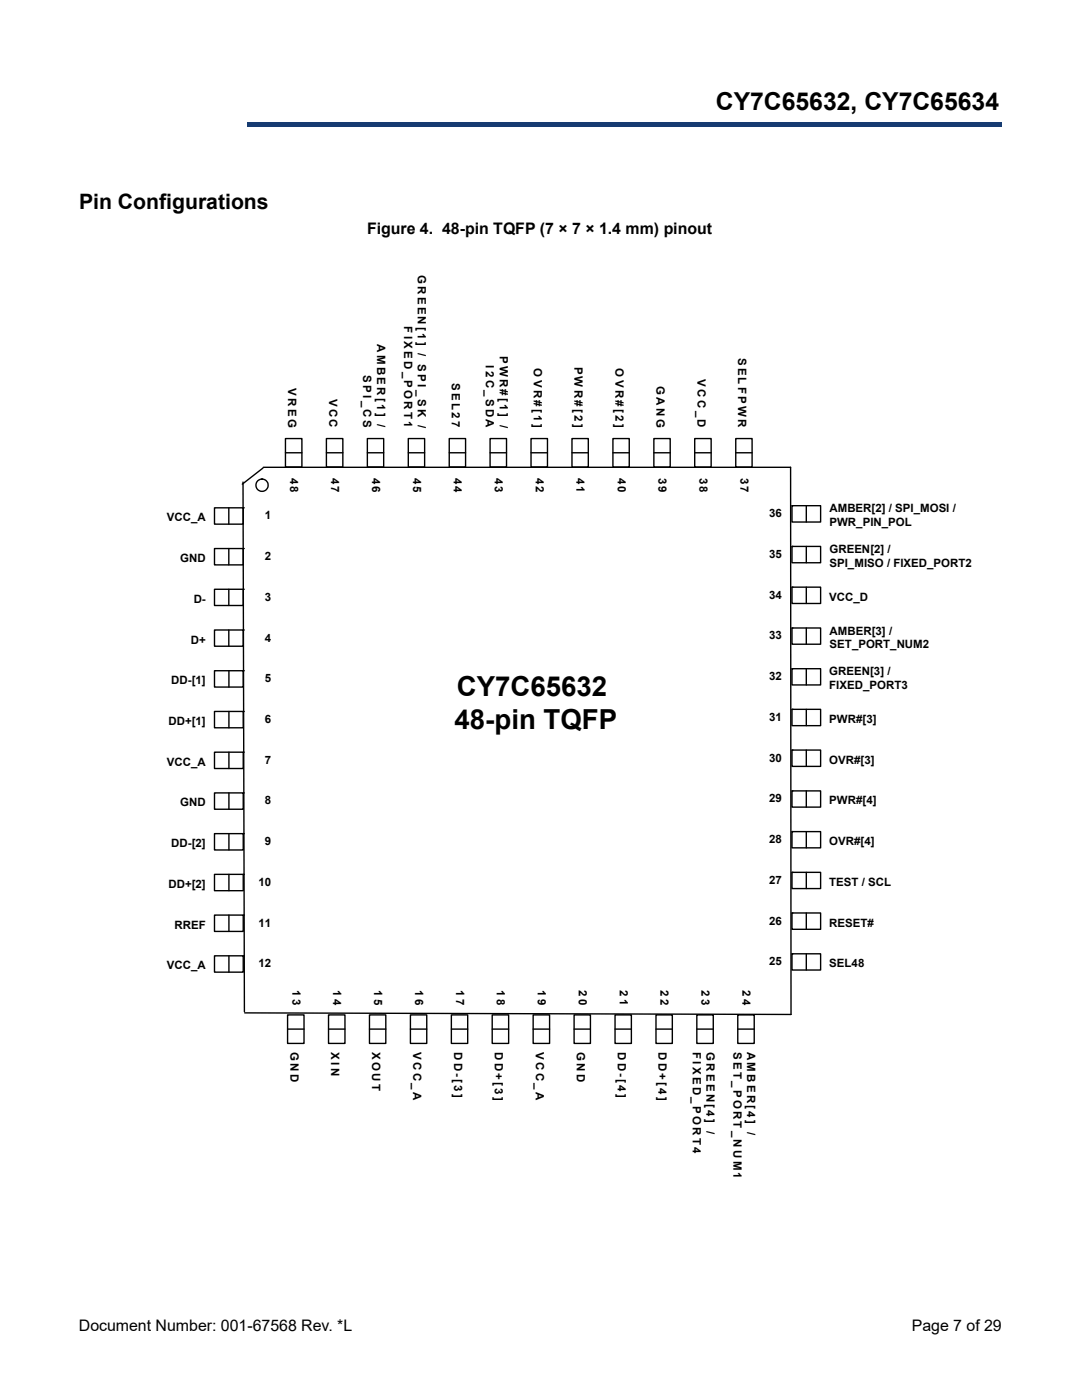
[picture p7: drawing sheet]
<svg xmlns="http://www.w3.org/2000/svg" width="216mm" height="279mm" viewBox="0 0 216 279" stroke-linecap="round" stroke-linejoin="round" font-family="sans-serif">
<path d="M49.4 24.4h150.4v.9h-150.4z" fill="#163b71"/>
<path d="M49.4 24.4h150.5" fill="none" stroke="#163b71" stroke-width=".2"/>
<path d="M199.7 24.4h.2v1h-.2z" fill="#163b71"/>
<path d="M49.3 25.3h150.5" fill="none" stroke="#163b71" stroke-width=".2"/>
<path d="M49.3 24.3h.2v1h-.2z" fill="#163b71"/>
<g fill="#fff">
<path d="M15.9 16h32.4v10h-32.4z"/>
<path d="M15.8 44.6h183.7v3.2h-183.7z"/>
<path d="M15.8 47.8h183.7v209h-183.7z"/>
<path d="M19.5 51.6h177.2v187h-177.2z"/>
</g>
<path d="M47.8 198.8l5.7 4.3h-5.7z" fill="#fff"/>
<path d="M47.8 198.8l5.7 4.3h-5.7z" fill="none" stroke="#fff" stroke-width=".2"/>
<path d="M158 100.9h5.7v3.3h-5.7z" fill="#fff"/>
<path d="M158 100.9h5.7v3.3h-5.7zM158 100.9h.1M160.9 100.9v3.3" fill="none" stroke="#000" stroke-width=".28"/>
<path d="M158 109.1h5.7v3.2h-5.7z" fill="#fff"/>
<path d="M158 109.1h5.7v3.2h-5.7zM158 109.1h.1M160.9 109.1v3.2" fill="none" stroke="#000" stroke-width=".28"/>
<path d="M158 117.2h5.7v3.2h-5.7z" fill="#fff"/>
<path d="M158 117.2h5.7v3.2h-5.7zM158 117.2h.1M160.9 117.2v3.2" fill="none" stroke="#000" stroke-width=".28"/>
<path d="M158 125.3h5.7v3.3h-5.7z" fill="#fff"/>
<path d="M158 125.3h5.7v3.3h-5.7zM158 125.3h.1M160.9 125.3v3.3" fill="none" stroke="#000" stroke-width=".28"/>
<path d="M158 133.5h5.7v3.2h-5.7z" fill="#fff"/>
<path d="M158 133.5h5.7v3.2h-5.7zM158 133.5h.1M160.9 133.5v3.2" fill="none" stroke="#000" stroke-width=".28"/>
<path d="M158 141.6h5.7v3.2h-5.7z" fill="#fff"/>
<path d="M158 141.6h5.7v3.2h-5.7zM158 141.6h.1M160.9 141.6v3.2" fill="none" stroke="#000" stroke-width=".28"/>
<path d="M158 149.7h5.7v3.3h-5.7z" fill="#fff"/>
<path d="M158 149.7h5.7v3.3h-5.7zM158 149.7h.1M160.9 149.7v3.3" fill="none" stroke="#000" stroke-width=".28"/>
<path d="M158 157.8h5.7v3.3h-5.7z" fill="#fff"/>
<path d="M158 157.8h5.7v3.3h-5.7zM158 157.8h.1M160.9 157.8v3.3" fill="none" stroke="#000" stroke-width=".28"/>
<path d="M158 166h5.7v3.2h-5.7z" fill="#fff"/>
<path d="M158 166h5.7v3.2h-5.7zM158 166h.1M160.9 166v3.2" fill="none" stroke="#000" stroke-width=".28"/>
<path d="M158 174.1h5.7v3.2h-5.7z" fill="#fff"/>
<path d="M158 174.1h5.7v3.2h-5.7zM158 174.1h.1M160.9 174.1v3.2" fill="none" stroke="#000" stroke-width=".28"/>
<path d="M158 182.2h5.7v3.3h-5.7z" fill="#fff"/>
<path d="M158 182.2h5.7v3.3h-5.7zM158 182.2h.1M160.9 182.2v3.3" fill="none" stroke="#000" stroke-width=".28"/>
<path d="M158 190.4h5.7v3.2h-5.7z" fill="#fff"/>
<path d="M158 190.4h5.7v3.2h-5.7zM158 190.4h.1M160.9 190.4v3.2" fill="none" stroke="#000" stroke-width=".28"/>
<path d="M42.8 101.3h5.7v3.3h-5.7z" fill="#fff"/>
<path d="M42.8 101.3h5.7v3.3h-5.7zM45.7 101.3v3.3M48.5 101.3h.1" fill="none" stroke="#000" stroke-width=".28"/>
<path d="M42.8 109.5h5.7v3.2h-5.7z" fill="#fff"/>
<path d="M42.8 109.5h5.7v3.2h-5.7zM45.7 109.5v3.2M48.5 109.5h.1" fill="none" stroke="#000" stroke-width=".28"/>
<path d="M42.8 117.6h5.7v3.2h-5.7z" fill="#fff"/>
<path d="M42.8 117.6h5.7v3.2h-5.7zM45.7 117.6v3.2M48.5 117.6h.1" fill="none" stroke="#000" stroke-width=".28"/>
<path d="M42.8 125.7h5.7v3.3h-5.7z" fill="#fff"/>
<path d="M42.8 125.7h5.7v3.3h-5.7zM45.7 125.7v3.3M48.5 125.7h.1" fill="none" stroke="#000" stroke-width=".28"/>
<path d="M42.8 133.9h5.7v3.2h-5.7z" fill="#fff"/>
<path d="M42.8 133.9h5.7v3.2h-5.7zM45.7 133.9v3.2M48.5 133.9h.1" fill="none" stroke="#000" stroke-width=".28"/>
<path d="M42.8 142h5.7v3.2h-5.7z" fill="#fff"/>
<path d="M42.8 142h5.7v3.2h-5.7zM45.7 142v3.2M48.5 142h.1" fill="none" stroke="#000" stroke-width=".28"/>
<path d="M42.8 150.1h5.7v3.3h-5.7z" fill="#fff"/>
<path d="M42.8 150.1h5.7v3.3h-5.7zM45.7 150.1v3.3M48.5 150.1h.1" fill="none" stroke="#000" stroke-width=".28"/>
<path d="M42.8 158.2h5.7v3.3h-5.7z" fill="#fff"/>
<path d="M42.8 158.2h5.7v3.3h-5.7zM45.7 158.2v3.3M48.5 158.2h.1" fill="none" stroke="#000" stroke-width=".28"/>
<path d="M42.8 166.4h5.7v3.2h-5.7z" fill="#fff"/>
<path d="M42.8 166.4h5.7v3.2h-5.7zM45.7 166.4v3.2M48.5 166.4h.1" fill="none" stroke="#000" stroke-width=".28"/>
<path d="M42.8 174.5h5.7v3.3h-5.7z" fill="#fff"/>
<path d="M42.8 174.5h5.7v3.3h-5.7zM45.7 174.5v3.3M48.5 174.5h.1" fill="none" stroke="#000" stroke-width=".28"/>
<path d="M42.8 182.6h5.7v3.3h-5.7z" fill="#fff"/>
<path d="M42.8 182.6h5.7v3.3h-5.7zM45.7 182.6v3.3M48.5 182.6h.1" fill="none" stroke="#000" stroke-width=".28"/>
<path d="M42.8 190.8h5.7v3.2h-5.7z" fill="#fff"/>
<path d="M42.8 190.8h5.7v3.2h-5.7zM45.7 190.8v3.2M48.5 190.8h.1" fill="none" stroke="#000" stroke-width=".28"/>
<path d="M147.2 202.5h3.3v5.7h-3.3z" fill="#fff"/>
<path d="M147.2 202.5h3.3v5.7h-3.3zM147.2 205.4h3.3" fill="none" stroke="#000" stroke-width=".28"/>
<path d="M139 202.5h3.3v5.7h-3.3z" fill="#fff"/>
<path d="M139 202.5h3.3v5.7h-3.3zM139 205.4h3.3" fill="none" stroke="#000" stroke-width=".28"/>
<path d="M130.9 202.5h3.3v5.7h-3.3z" fill="#fff"/>
<path d="M130.9 202.5h3.3v5.7h-3.3zM130.9 205.4h3.3" fill="none" stroke="#000" stroke-width=".28"/>
<path d="M122.7 202.5h3.3v5.7h-3.3z" fill="#fff"/>
<path d="M122.7 202.5h3.3v5.7h-3.3zM122.7 205.4h3.3" fill="none" stroke="#000" stroke-width=".28"/>
<path d="M114.6 202.5h3.2v5.7h-3.2z" fill="#fff"/>
<path d="M114.6 202.5h3.2v5.7h-3.2zM114.6 205.4h3.2" fill="none" stroke="#000" stroke-width=".28"/>
<path d="M106.4 202.5h3.3v5.7h-3.3z" fill="#fff"/>
<path d="M106.4 202.5h3.3v5.7h-3.3zM106.4 205.4h3.3" fill="none" stroke="#000" stroke-width=".28"/>
<path d="M98.2 202.5h3.3v5.7h-3.3z" fill="#fff"/>
<path d="M98.2 202.5h3.3v5.7h-3.3zM98.2 205.4h3.3" fill="none" stroke="#000" stroke-width=".28"/>
<path d="M90.1 202.5h3.2v5.7h-3.2z" fill="#fff"/>
<path d="M90.1 205.4h3.2M90.1 202.5h3.2v5.7h-3.2z" fill="none" stroke="#000" stroke-width=".28"/>
<path d="M81.9 202.5h3.3v5.7h-3.3z" fill="#fff"/>
<path d="M81.9 205.4h3.3M81.9 202.5h3.3v5.7h-3.3z" fill="none" stroke="#000" stroke-width=".28"/>
<path d="M73.7 202.5h3.3v5.7h-3.3z" fill="#fff"/>
<path d="M73.7 205.4h3.3M73.7 202.5h3.3v5.7h-3.3z" fill="none" stroke="#000" stroke-width=".28"/>
<path d="M65.6 202.5h3.2v5.7h-3.2z" fill="#fff"/>
<path d="M65.6 205.4h3.2M65.6 202.5h3.2v5.7h-3.2z" fill="none" stroke="#000" stroke-width=".28"/>
<path d="M57.4 202.5h3.3v5.7h-3.3z" fill="#fff"/>
<path d="M57.4 205.4h3.3M57.4 202.5h3.3v5.7h-3.3z" fill="none" stroke="#000" stroke-width=".28"/>
<path d="M146.8 87.5h3.3v5.7h-3.3z" fill="#fff"/>
<path d="M146.8 87.5h3.3v5.7h-3.3zM146.8 90.4h3.3" fill="none" stroke="#000" stroke-width=".28"/>
<path d="M138.6 87.5h3.3v5.7h-3.3z" fill="#fff"/>
<path d="M138.6 87.5h3.3v5.7h-3.3zM138.6 90.4h3.3" fill="none" stroke="#000" stroke-width=".28"/>
<path d="M130.5 87.5h3.2v5.7h-3.2z" fill="#fff"/>
<path d="M130.5 87.5h3.2v5.7h-3.2zM130.5 90.4h3.2" fill="none" stroke="#000" stroke-width=".28"/>
<path d="M122.3 87.5h3.3v5.7h-3.3z" fill="#fff"/>
<path d="M122.3 87.5h3.3v5.7h-3.3zM122.3 90.4h3.3" fill="none" stroke="#000" stroke-width=".28"/>
<path d="M114.1 87.5h3.3v5.7h-3.3z" fill="#fff"/>
<path d="M114.1 87.5h3.3v5.7h-3.3zM114.1 90.4h3.3" fill="none" stroke="#000" stroke-width=".28"/>
<path d="M106 87.5h3.2v5.7h-3.2z" fill="#fff"/>
<path d="M106 87.5h3.2v5.7h-3.2zM106 90.4h3.2" fill="none" stroke="#000" stroke-width=".28"/>
<path d="M97.8 87.5h3.3v5.7h-3.3z" fill="#fff"/>
<path d="M97.8 87.5h3.3v5.7h-3.3zM97.8 90.4h3.3" fill="none" stroke="#000" stroke-width=".28"/>
<path d="M89.6 87.5h3.3v5.7h-3.3z" fill="#fff"/>
<path d="M89.6 90.4h3.3M89.6 87.5h3.3v5.7h-3.3z" fill="none" stroke="#000" stroke-width=".28"/>
<path d="M81.5 87.5h3.2v5.7h-3.2z" fill="#fff"/>
<path d="M81.5 90.4h3.2M81.5 87.5h3.2v5.7h-3.2z" fill="none" stroke="#000" stroke-width=".28"/>
<path d="M73.3 87.5h3.3v5.7h-3.3z" fill="#fff"/>
<path d="M73.3 90.4h3.3M73.3 87.5h3.3v5.7h-3.3z" fill="none" stroke="#000" stroke-width=".28"/>
<path d="M65.1 87.5h3.3v5.7h-3.3z" fill="#fff"/>
<path d="M65.1 90.4h3.3M65.1 87.5h3.3v5.7h-3.3z" fill="none" stroke="#000" stroke-width=".28"/>
<path d="M57 87.5h3.2v5.7h-3.2z" fill="#fff"/>
<path d="M52.5 93.4l-4.2 3.2M57 90.4h3.2M57 87.5h3.2v5.7h-3.2z" fill="none" stroke="#000" stroke-width=".28"/>
<circle cx="52.3" cy="96.8" r="1.23" fill="#fff"/>
<g fill="none" stroke="#000" stroke-width=".28">
<path d="M48.5 96.2l.3 105.7M52.5 93.3h105.3v109.2l-109-.4"/>
<circle cx="52.3" cy="96.8" r="1.23"/>
</g>
<g font-size="5.5">
<text x="91.1" y="138.9">CY7C65632</text>
<text x="90.7" y="145.5">48-pin TQFP</text>
</g>
<text font-size="4.9" x="142.8" y="22">CY7C65632, CY7C65634</text>
<text font-size="4.2" x="15.8" y="41.8">Pin Configurations</text>
<g font-size="3.2">
<text x="73.2" y="46.7">Figure 4. 48-pin TQFP (7 × 7 × 1.4 mm) pinout</text>
<text x="15.7" y="265.6">Document Number: 001-67568 Rev. *L</text>
<text x="181.9" y="265.6">Page 7 of 29</text>
</g>
<g font-size="2.3">
<text x="83.4" y="54.8" transform="rotate(90 83.4 54.8)">G R E E N [ 1 ] / S P I _ S K /</text>
<text x="80.6" y="65.1" transform="rotate(90 80.6 65.1)">F I X E D _ P O R T 1</text>
<text x="75.2" y="68.7" transform="rotate(90 75.2 68.7)">A M B E R [ 1 ] /</text>
<text x="99.7" y="71" transform="rotate(90 99.7 71)">P W R # [ 1 ] /</text>
<text x="147.3" y="71.4" transform="rotate(90 147.3 71.4)">S E L F P W R</text>
<text x="57.5" y="77.4" transform="rotate(90 57.5 77.4)">V R E G</text>
<text x="72.5" y="74.9" transform="rotate(90 72.5 74.9)">S P I _ C S</text>
<text x="90.2" y="76.5" transform="rotate(90 90.2 76.5)">S E L 2 7</text>
<text x="97" y="72.9" transform="rotate(90 97 72.9)">I 2 C _ S D A</text>
<text x="106.5" y="73.5" transform="rotate(90 106.5 73.5)">O V R # [ 1 ]</text>
<text x="114.7" y="73.2" transform="rotate(90 114.7 73.2)">P W R # [ 2 ]</text>
<text x="122.8" y="73.5" transform="rotate(90 122.8 73.5)">O V R # [ 2 ]</text>
<text x="131" y="77.1" transform="rotate(90 131 77.1)">G A N G</text>
<text x="139.2" y="75.7" transform="rotate(90 139.2 75.7)">V C C _ D</text>
<text x="65.7" y="79.6" transform="rotate(90 65.7 79.6)">V C C</text>
<text x="57.9" y="95.3" transform="rotate(90 57.9 95.3)">4 8</text>
<text x="66.1" y="95.3" transform="rotate(90 66.1 95.3)">4 7</text>
<text x="74.3" y="95.3" transform="rotate(90 74.3 95.3)">4 6</text>
<text x="82.4" y="95.3" transform="rotate(90 82.4 95.3)">4 5</text>
<text x="90.6" y="95.3" transform="rotate(90 90.6 95.3)">4 4</text>
<text x="98.7" y="95.3" transform="rotate(90 98.7 95.3)">4 3</text>
<text x="106.9" y="95.3" transform="rotate(90 106.9 95.3)">4 2</text>
<text x="115.1" y="95.3" transform="rotate(90 115.1 95.3)">4 1</text>
<text x="123.3" y="95.3" transform="rotate(90 123.3 95.3)">4 0</text>
<text x="131.4" y="95.3" transform="rotate(90 131.4 95.3)">3 9</text>
<text x="139.6" y="95.3" transform="rotate(90 139.6 95.3)">3 8</text>
<text x="147.7" y="95.3" transform="rotate(90 147.7 95.3)">3 7</text>
<text x="33.3" y="104.1">VCC_A</text>
<text x="52.9" y="103.7">1</text>
<text x="153.5" y="103.2">36</text>
<text x="165.5" y="102.3">AMBER[2] / SPI_MOSI /</text>
<text x="165.5" y="105">PWR_PIN_POL</text>
<text x="36" y="112.2">GND</text>
<text x="52.9" y="111.8">2</text>
<text x="153.5" y="111.4">35</text>
<text x="165.5" y="110.4">GREEN[2] /</text>
<text x="165.5" y="113.1">SPI_MISO / FIXED_PORT2</text>
<text x="52.9" y="119.9">3</text>
<text x="153.5" y="119.5">34</text>
<text x="165.5" y="119.9">VCC_D</text>
<text x="38.7" y="120.3">D-</text>
<text x="38.1" y="128.4">D+</text>
<text x="52.9" y="128">4</text>
<text x="153.5" y="127.6">33</text>
<text x="165.5" y="126.7">AMBER[3] /</text>
<text x="165.5" y="129.4">SET_PORT_NUM2</text>
<text x="34.2" y="136.6">DD-[1]</text>
<text x="52.9" y="136.2">5</text>
<text x="153.5" y="135.7">32</text>
<text x="165.5" y="134.8">GREEN[3] /</text>
<text x="165.5" y="137.5">FIXED_PORT3</text>
<text x="153.5" y="143.9">31</text>
<text x="33.6" y="144.7">DD+[1]</text>
<text x="52.9" y="144.3">6</text>
<text x="165.5" y="144.3">PWR#[3]</text>
<text x="33.3" y="152.8">VCC_A</text>
<text x="52.9" y="152.4">7</text>
<text x="153.5" y="152">30</text>
<text x="165.5" y="152.4">OVR#[3]</text>
<text x="36" y="161">GND</text>
<text x="52.9" y="160.5">8</text>
<text x="153.5" y="160.1">29</text>
<text x="165.5" y="160.5">PWR#[4]</text>
<text x="34.2" y="169.1">DD-[2]</text>
<text x="52.9" y="168.7">9</text>
<text x="153.5" y="168.3">28</text>
<text x="165.5" y="168.7">OVR#[4]</text>
<text x="33.6" y="177.2">DD+[2]</text>
<text x="51.6" y="176.8">10</text>
<text x="153.5" y="176.4">27</text>
<text x="165.5" y="176.8">TEST / SCL</text>
<text x="34.8" y="185.4">RREF</text>
<text x="51.6" y="184.9">11</text>
<text x="153.5" y="184.5">26</text>
<text x="165.5" y="184.9">RESET#</text>
<text x="33.3" y="193.5">VCC_A</text>
<text x="51.6" y="193.1">12</text>
<text x="58.3" y="197.5" transform="rotate(90 58.3 197.5)">1 3</text>
<text x="66.5" y="197.5" transform="rotate(90 66.5 197.5)">1 4</text>
<text x="74.7" y="197.5" transform="rotate(90 74.7 197.5)">1 5</text>
<text x="82.8" y="197.5" transform="rotate(90 82.8 197.5)">1 6</text>
<text x="91" y="197.5" transform="rotate(90 91 197.5)">1 7</text>
<text x="99.2" y="197.5" transform="rotate(90 99.2 197.5)">1 8</text>
<text x="107.3" y="197.5" transform="rotate(90 107.3 197.5)">1 9</text>
<text x="115.5" y="197.5" transform="rotate(90 115.5 197.5)">2 0</text>
<text x="123.7" y="197.5" transform="rotate(90 123.7 197.5)">2 1</text>
<text x="131.8" y="197.5" transform="rotate(90 131.8 197.5)">2 2</text>
<text x="140" y="197.5" transform="rotate(90 140 197.5)">2 3</text>
<text x="148.1" y="197.5" transform="rotate(90 148.1 197.5)">2 4</text>
<text x="153.5" y="192.7">25</text>
<text x="165.5" y="193.1">SEL48</text>
<text x="57.9" y="210" transform="rotate(90 57.9 210)">G N D</text>
<text x="66.1" y="210" transform="rotate(90 66.1 210)">X I N</text>
<text x="74.3" y="210" transform="rotate(90 74.3 210)">X O U T</text>
<text x="82.4" y="210" transform="rotate(90 82.4 210)">V C C _ A</text>
<text x="90.6" y="210" transform="rotate(90 90.6 210)">D D - [ 3 ]</text>
<text x="98.8" y="210" transform="rotate(90 98.8 210)">D D + [ 3 ]</text>
<text x="106.9" y="210" transform="rotate(90 106.9 210)">V C C _ A</text>
<text x="115.1" y="210" transform="rotate(90 115.1 210)">G N D</text>
<text x="123.3" y="210" transform="rotate(90 123.3 210)">D D - [ 4 ]</text>
<text x="131.4" y="210" transform="rotate(90 131.4 210)">D D + [ 4 ]</text>
<text x="138.2" y="210" transform="rotate(90 138.2 210)">F I X E D _ P O R T 4</text>
<text x="140.9" y="210" transform="rotate(90 140.9 210)">G R E E N [ 4 ] /</text>
<text x="146.4" y="209.9" transform="rotate(90 146.4 209.9)">S E T _ P O R T _ N U M 1</text>
<text x="149.1" y="209.9" transform="rotate(90 149.1 209.9)">A M B E R [ 4 ] /</text>
</g>
</svg>
